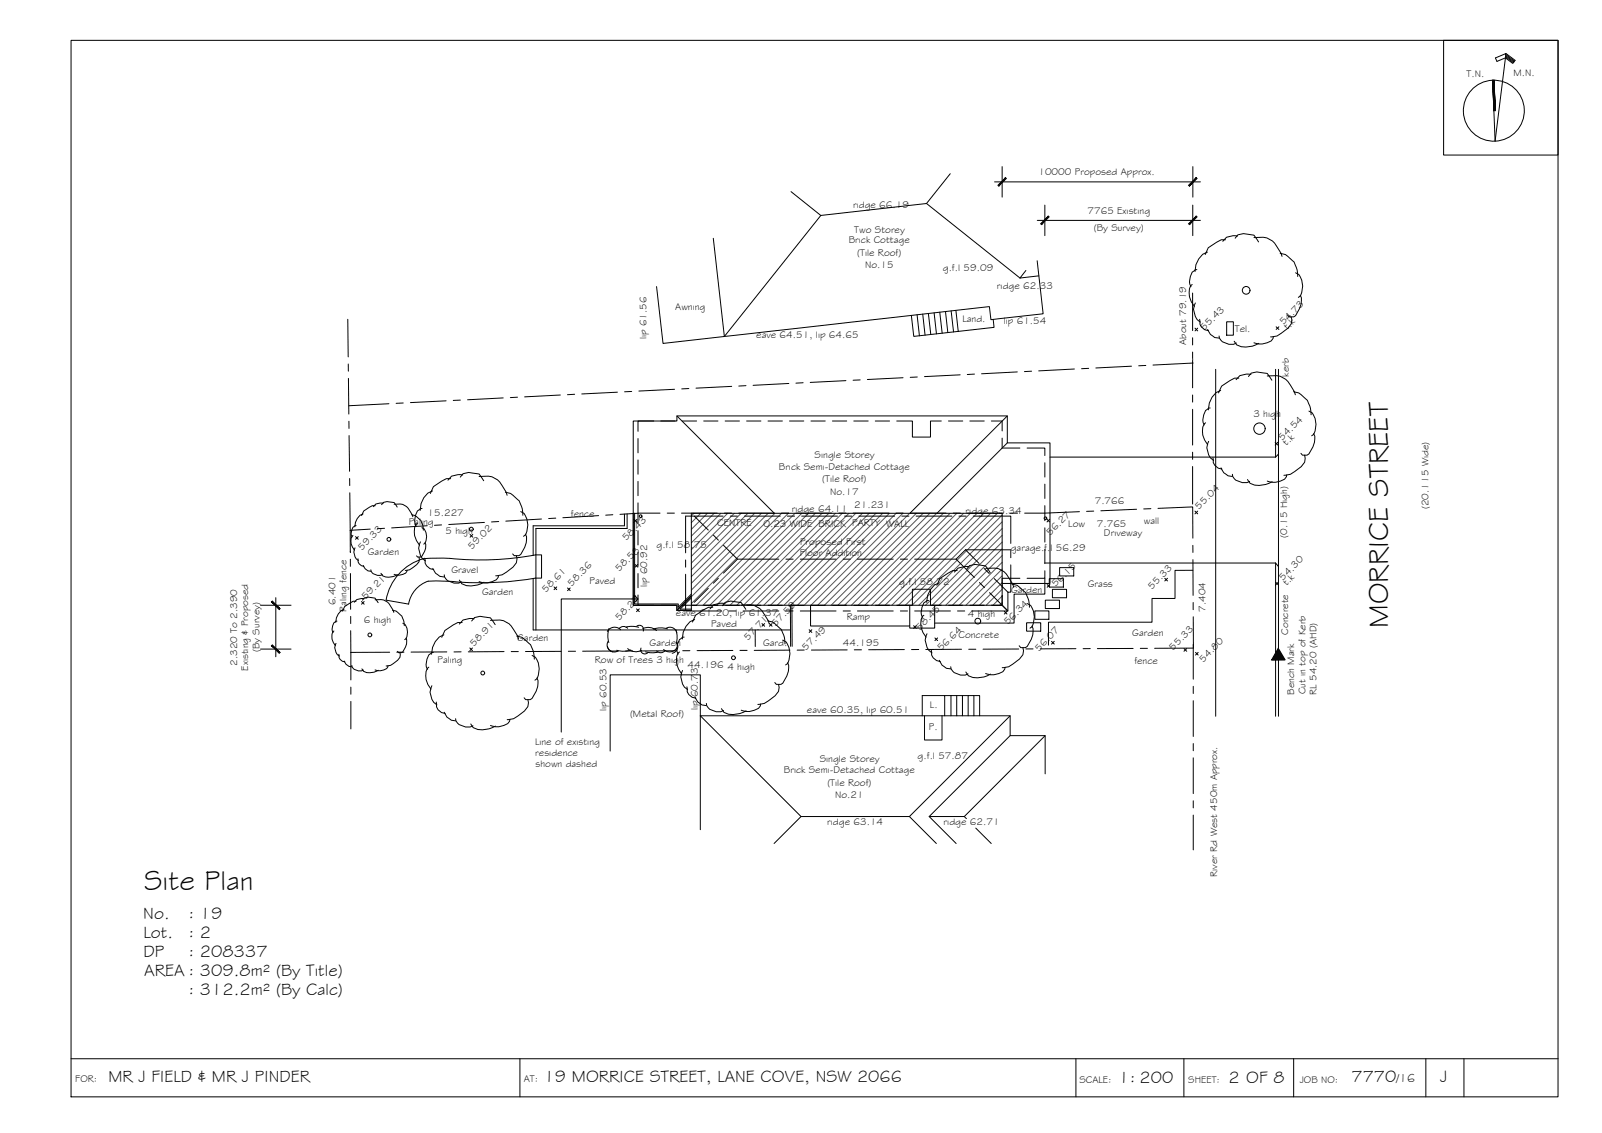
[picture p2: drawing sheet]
<svg xmlns="http://www.w3.org/2000/svg" width="420mm" height="297mm" viewBox="0 0 420 297" stroke-linecap="round" stroke-linejoin="round" font-family="sans-serif">
<!-- layer: BORDER -->
<g fill="none" stroke="#000" stroke-width=".26">
<path d="M18.6 10.6h390v277h-390zM378.6 10.6h30v30.1h-30zM394.9 14.9l2 1.5M394.9 14.6l2.2 1.6M394.9 14.3l2.3 1.7M395 14l2.4 1.8-.6 .8-2-1.4-2.2 .9-.4-.9 2.8-1.2-2.9 23-.6-16M391.8 21l.4 8M18.6 277.6h390M136.4 277.6v10M282.2 277.6v10M310.5 277.6v10M339.3 277.6v10"/>
<path d="M374 277.6v10M383.9 277.6v10"/>
<circle cx="391.8" cy="29" r="8"/>
</g>
<g fill="#000" stroke="#000" stroke-width=".26">
<path d="M391.5 21l.3 8zM391.5 21h.3v8z"/>
<path d="M391.8 21v8h.4zM391.8 21l.4 8z"/>
</g>
<!-- layer: ROOFPLAN EXIST. -->
<g fill="none" stroke="#000" stroke-width=".26">
<path d="M207.5 50.2l7.8 6.3M215.3 56.5l-25.3 31.7-16.1 1.8-1.7-14.9M243 53.4l24.5 19.5M243 53.4l-27.7 3.1M249.2 45.5l-6.2 7.9M187.1 62.5l2.9 25.7 69.5-7.8 .4 3.4 13.7-1.5-1.6-13.9M269.1 70.9l-1.6 2M272.5 72.3l-5 .6M239 82.7l.7 5.5 11.6-1.3M240.5 82.5l.6 5.5M242 82.4l.6 5.5M243.5 82.2l.6 5.5"/>
<path d="M245 82l.6 5.5M246.5 81.8l.6 5.6M248 81.7l.6 5.5M249.5 81.5l.6 5.5M250.7 81.4l.6 5.5 9.4-1.1-.2-2.1M177.5 109l25.5 25.5M264.2 116.1l-18.4 18.4M264.2 109l-25.5 25.5M181.3 156.3l-3.8 3.7M238.6 158.7v6h6.5v-6M262.8 158.7l1.4 1.3M264.2 153h11.2v-36.9h-11.2v-7.1h-86.7v1.4h-11.4v48.3h11.4v1.3h3.8"/>
<path d="M160 196.9v-20h23.7v10.8h81.2v5.2h9.2v10M241.9 187.7v-5.3h5.9v5.3M242.5 187.7v6.3h4.6v-6.3M247.8 182.4h9.1v5.3M249.4 182.4v5.3M250.9 182.4v5.3M252.4 182.4v5.3M253.9 182.4v5.3M255.4 182.4v5.3M264.9 192.9l-21.2 21.2h9.2l.6 .5M264.9 187.7l-26.4 26.4 7.1 7M274.1 192.9l-21.2 21.2"/>
<path d="M210.1 214.1l-7.1 7M238.5 214.1h-28.4l-26.4-26.4v29.8M243.7 214.1l7.1 7M255.9 217.1l4.1 4"/>
</g>
<!-- layer: EXISTING -->
<g fill="none" stroke="#000" stroke-width=".26">
<path d="M318.8 96.8v91M334.5 96.8v23M335.3 96.8v91M167.3 115v3.7M171.4 110.4h-4.1v2.7M173.3 110.4h3.8M178.9 110.4h3.8M184.6 110.4h3.7M190.2 110.4h3.7M195.8 110.4h3.8M201.4 110.4h3.8M207.1 110.4h3.7"/>
<path d="M212.7 110.4h3.7M218.3 110.4h3.8M223.9 110.4h3.8M229.6 110.4h3.7M235.2 110.4h4.1v4.2h4.7v-4.2h2.9M248.8 110.4h3.7M254.4 110.4h3.7M260 110.4h2.8v2.6M262.8 114.9v2.6h4.7M269.4 117.5h4.6v1.9M275.4 119.8h59.1M335.3 119.1l-.8 .7"/>
<path d="M163.8 134.8v3.1h-24v7.7M164.5 134.7v3.8h-23.9v26.7M167.3 120.6v3.7M167.3 126.2v3.8M167.3 131.8v5.4M167.3 139.1v3.8M274 121.3v3.8M274 126.9v3.8M274 132.6v3.9M274 138.4v3.7M139.8 151.7v13.5h67.5M140.5 145.5a84.8 84.8 0 0 1-24.2 .8h-.9a12.5 12.5 0 0 0-8.6 2.2 13.7 13.7 0 0 0-5.5 8.8l5.9 1.1"/>
<path d="M140.5 151.5a91.3 91.3 0 0 1-24.5 .8h-.9a7.1 7.1 0 0 0-7.9 6.1M140.6 145.5h1.4v6.1h-1.4M167.3 156v2.7h4.1M167.3 144.7v3.8M167.3 150.4v3.7M173.3 158.7h3.8M178.9 158.7h3.8M184.6 158.7h3.7M190.2 158.7h3.7M195.8 158.7h3.8M201.4 158.7h3.8M207.1 158.7h3.7"/>
<path d="M207.3 158.7l.1 10.8M207.7 158.7l.1 10.8M212.6 158.7v5.4h26M212.7 158.7h3.7M218.3 158.7h3.8M223.9 158.7h3.8M229.6 158.7h3.7M235.2 158.7h4.1v-4.2h4.7v4.2h2.9M248.8 158.7h3.7M254.4 158.7h3.7M262.8 156.1v2.6h-2.8M267.5 151.6h-4.7v2.6"/>
<path d="M274 149.6v2h-4.6M274 151.6v4.2h-8v7.6h-20.9M274 144v3.8M274 147.6h60.5M274.2 157.3h3.7v2.2h-3.7zM275.2 151.7h3.7v2.2h-3.7zM276 154.5h3.7v2.2h-3.7zM277.9 148.8h3.7v2.2h-3.7zM312.9 149.5h-4.7v7.4h-6.1v6.2h-27.1v6M334.5 147.6v40.2M334.5 147.6l.8 .9M198.1 165.2v4.3"/>
<path d="M269.2 163.3h3.8v2.2h-3.8zM271.4 160.2h3.7v2.2h-3.7z"/>
</g>
<!-- layer: HATCH -->
<g fill="none" stroke="#545454" stroke-width=".26">
<path d="M312.8 94.4h.1M182 134.6l-.7 .6M183.8 134.6l-2.5 2.4M185.5 134.6l-4.2 4.2M187.3 134.6l-6 6M189.1 134.6l-7.8 7.7M190.8 134.6l-9.5 9.5M192.6 134.6l-11.3 11.3M194.4 134.6l-13.1 13M196.1 134.6l-14.8 14.8M197.9 134.6l-16.6 16.6M199.7 134.6l-18.4 18.3"/>
<path d="M201.5 134.6l-20.2 20.1M203.2 134.6l-21.9 21.9M205 134.6l-23.7 23.6M206.8 134.6l-24.2 24.1M208.5 134.6l-24.1 24.1M210.3 134.6l-24.1 24.1M212.1 134.6l-24.2 24.1M213.8 134.6l-24.1 24.1M215.6 134.6l-24.1 24.1M217.4 134.6l-24.2 24.1M219.1 134.6l-24.1 24.1M220.9 134.6l-24.1 24.1"/>
<path d="M222.7 134.6l-24.2 24.1M224.4 134.6l-24.1 24.1M226.2 134.6l-24.1 24.1M228 134.6l-24.2 24.1M229.7 134.6l-24.1 24.1M231.5 134.6l-24.1 24.1M233.3 134.6l-24.1 24.1M235 134.6l-24.1 24.1M236.8 134.6l-24.1 24.1M238.6 134.6l-24.2 24.1M240.3 134.6l-24.1 24.1M242.1 134.6l-24.1 24.1"/>
<path d="M243.9 134.6l-24.1 24.1M245.6 134.6l-24.1 24.1M247.4 134.6l-24.1 24.1M249.2 134.6l-24.1 24.1M250.9 134.6l-24.1 24.1M252.7 134.6l-24.1 24.1M254.5 134.6l-24.1 24.1M256.3 134.6l-24.2 24.1M258 134.6l-24.1 24.1M259.8 134.6l-24.1 24.1M261.6 134.6l-24.2 24.1M262.8 135l-23.6 23.7"/>
<path d="M262.8 136.8l-21.8 21.9M262.8 138.6l-20.1 20.1M262.8 140.3l-18.3 18.4M262.8 142.1l-16.5 16.6M262.8 143.9l-14.8 14.8M262.8 145.7l-13 13M262.8 147.4l-11.2 11.3M262.8 149.2l-9.5 9.5M262.8 151l-7.7 7.7M262.8 152.7l-5.9 6M262.8 154.5l-4.2 4.2M262.8 156.3l-2.4 2.4"/>
<path d="M262.8 158l-.6 .7"/>
</g>
<!-- layer: ROOFPLAN NEW -->
<g fill="none" stroke="#000" stroke-width=".26">
<path d="M182.1 135.3l3.7 3.7M189.6 135.3h-9.8v9.6M191.5 135.3h1.9M195.3 135.3h9.3M206.5 135.3h1.9M210.3 135.3h9.3M221.5 135.3h1.9M225.3 135.3h9.3M236.5 135.3h1.9M240.3 135.3h9.3M251.5 135.3h1.9M255.3 135.3h9.8v7.2"/>
<path d="M179.8 150.6v9.6h9.5M179.8 146.8v1.9M185.8 154.2l-3.7 3.7M187.1 140.3l1.3 1.3M188.4 151.6l-1.3 1.3M189.7 143l3.7 3.6M193.4 146.6l-3.7 3.7M193.4 146.6h10.9M206.1 146.6h1.9M209.9 146.6h9.4M221.1 146.6h1.9M224.9 146.6h9.4"/>
<path d="M236.1 146.6h1.9M250.7 146.6l4.9 4.8M253.2 144.1l-2.5 2.5h-10.8M253.2 144.1h11.9M253.2 144.1l3.6 3.6M256.9 152.7l1.3 1.4M258.1 149l1.3 1.4M259.5 155.4l4.8 4.8M260.8 151.7l3.5 3.6M265.1 148.1v7.2h-.8v4.9h-9.4M265.1 144.3v1.9M191.1 160.2h1.9"/>
<path d="M194.9 160.2h9.4M206.1 160.2h1.9M209.9 160.2h9.4M221.1 160.2h1.9M224.9 160.2h9.4M236.1 160.2h1.9M239.9 160.2h9.4M251.1 160.2h1.9"/>
</g>
<!-- layer: NEWWORK -->
<path d="M166.1 134.5v24.2h11.4v1.3h3.8v-1.3M166.4 134.5v23.8h11.5v.9l3.4-3.4M181.3 134.6h81.5v24.1h-81.5zM181.3 156.8l-2.9 2.9h2.9M181.3 156.3l-3.8 3.7M262.8 153h1.4" fill="none" stroke="#000" stroke-width=".26"/>
<!-- layer: BOUNDARY -->
<g fill="none" stroke="#000" stroke-width=".26">
<path d="M312.8 76.8v9.9M91.2 83.7l.1 9.9M91.3 95.4l.1 1.9M91.4 99.2l.1 9.4M221.9 99.8l-9.4 .5M225.6 99.6l-1.9 .1M236.8 99l-9.3 .5M240.6 98.8l-1.9 .1M251.8 98.3l-9.3 .4M255.6 98.1l-1.9 .1M266.8 97.5l-9.4 .5M270.6 97.3l-1.9 .1"/>
<path d="M281.8 96.7l-9.4 .5M285.5 96.6l-1.8 .1M296.8 96l-9.4 .5M300.5 95.8l-1.9 .1M312.8 88.6v1.8M312.8 92.3v9.4M312.9 95.2l-10.5 .5M91.5 110.4v1.9M91.6 114.2l.1 9.4M102 105.8l-10.5 .6M105.8 105.7h-1.9M117 105.1l-9.4 .5"/>
<path d="M120.7 104.9l-1.8 .1M132 104.3l-9.4 .5M135.7 104.1l-1.9 .1M147 103.6l-9.4 .4M150.7 103.4l-1.9 .1M161.9 102.8l-9.3 .5M165.7 102.6l-1.9 .1M176.9 102.1l-9.3 .4M180.7 101.9l-1.9 .1M191.9 101.3l-9.4 .5M195.7 101.1l-1.9 .1M206.9 100.5l-9.4 .5"/>
<path d="M210.6 100.3l-1.8 .1M312.8 103.6v1.8M312.8 107.3v9.4M312.8 118.5v1.9M91.7 125.4v1.9M91.7 129.2l.1 9.9M91.8 139l.1 5.7M97.1 138.7l-5.3 .3M100.8 138.5l-1.8 .1M112.1 137.8l-9.4 .6M115.8 137.6l-1.9 .1M127 137l-9.3 .5"/>
<path d="M130.8 136.7l-1.9 .1M142 136.1l-9.3 .5M145.8 135.8l-1.9 .1M157 135.2l-9.4 .5M160.7 135l-1.8 .1M173.1 134.5h-5.2l-5.3 .3M175 134.5h1.9M178.7 134.5h9.4M190 134.5h1.9M193.7 134.5h9.4M205 134.5h1.9M208.7 134.5h9.4"/>
<path d="M220 134.5h1.9M223.7 134.5h9.4M235 134.5h1.9M238.7 134.5h9.4M250 134.5h1.9M253.7 134.5h9.4M265 134.5h1.9M283.1 134.1l-9.1 .4h-5.3M286.9 134l-1.9 .1M298.1 133.5l-9.4 .4M301.8 133.4h-1.8M303.7 133.3l9.1-.4 .1 8.2"/>
<path d="M312.8 122.3v9.9M91.9 146.6v1.9M91.9 150.4l.1 9.3M312.9 143v1.8M312.9 146.7v9.4M312.9 158v1.8M92 165.3v5.7M92 161.6v1.9M92 171v7.3M102.2 171h-10.2M104.1 171h1.8M117.2 170.9l-9.4 .1"/>
<path d="M120.9 170.9h-1.8M132.2 170.8l-9.4 .1M134.1 170.8h1.8M147.2 170.8h-9.4M149.1 170.7h1.8M162.2 170.7h-9.4M165.9 170.7h-1.8M177.2 170.6l-9.4 .1M179.1 170.6h1.8M192.2 170.5l-9.4 .1M194.1 170.5h1.8M207.2 170.4l-9.4 .1"/>
<path d="M210.9 170.4h-1.8M222.2 170.4h-9.4M224.1 170.4h1.8M237.2 170.3h-9.4M240.9 170.3h-1.8M252.2 170.2l-9.4 .1M254.1 170.2h1.8M267.2 170.2h-9.4M269.1 170.1h1.8M282.2 170.1h-9.4M285.9 170l-1.8 .1M297.2 170h-9.4"/>
<path d="M299.1 170h1.8M313 168.9v9.2M313 179.9v1.9M313 161.7v8.2l-10.2 .1M92 180.1v1.9M92 183.9v7.2M313 183.7v9.4M313 194.9v1.9M313 198.7v9.4M313 209.9v1.9M313 213.7v9.1"/>
</g>
<!-- layer: DIMENSION -->
<path d="M260.8 47.7h54M262.8 43.7v8M272 57.8h42.8M274 53.8v8M312.8 53.8v8M312.9 43.7v8M68.3 158.7h8M72.3 156.7v15.5M91.9 144.9h.1M68.3 170.2h8" fill="none" stroke="#000" stroke-width=".26"/>
<!-- layer: 0 -->
<g fill="#000" stroke="#000" stroke-width=".26">
<path d="M263.7 46.6l-1.8 2.2 2-2zM263.7 46.6l-1.8 2.2-.2-.2z"/>
<path d="M274.9 56.7l-1.8 2.2 2.1-2zM274.9 56.7l-1.8 2.2-.2-.2z"/>
<path d="M311.7 58.7l.2 .2 1.8-2.2zM313.7 56.7l.3 .2-2.1 2z"/>
<path d="M311.7 48.6l.2 .2 1.8-2.2zM313.7 46.6l.3 .2-2.1 2z"/>
<path d="M71.2 157.8l2 2 .2-.2zM71.4 157.6l2 2-2.2-1.8z"/>
<path d="M71.4 169.1l-.2 .2 2.2 1.8zM71.2 169.3l2.2 1.8-.2 .2z"/>
</g>
<path d="M166.3 156l1 1-1 1M167.3 157h-20.1v34.9" fill="none" stroke="#000" stroke-width=".26"/>
<!-- layer: VEGSPREAD -->
<g fill="none" stroke="#000" stroke-width=".26">
<path d="M159.5 168.2a1.83 1.83 0 0 0 1.2 2.7M159.7 164.7l-.3 1.9 .3 1.9M177.3 165.1l.3 1.9-.3 1.9M177.5 168.5a1.83 1.83 0 0 1-1.2 2.8"/>
<circle cx="326.8" cy="76.1" r="1.01"/>
<circle cx="330.3" cy="112.4" r="1.49"/>
<circle cx="123.6" cy="138.7" r=".5"/>
<circle cx="102" cy="141.4" r=".5"/>
<circle cx="97" cy="166.5" r=".5"/>
<circle cx="126.6" cy="176.4" r=".5"/>
<circle cx="192.4" cy="172.4" r=".5"/>
<circle cx="256.5" cy="162.8" r=".75"/>
</g>
<!-- layer: 0.13 -->
<g fill="none" stroke="#000" stroke-width=".26">
<path d="M312.7 74.6a3.1 3.1 0 0 0-.7 3.2l.4 1.3 .9 1.2M313.5 79.4a3.7 3.7 0 0 0 1.3 5M313.9 70.7h-.4l-.8 .6a3.5 3.5 0 0 0-.3 3.9M316.7 66.1a5.2 5.2 0 0 0-3.3 5.1M321.4 62.9h-1.1l-3.4 2.1-.8 1.7M323.9 62.5l.8-.9 1.4-.4 2.8 .5 1.2 1.7M324.6 61.9l-1.2-.1-1.7 .4-1 1.1M328.9 62.3a5.1 5.1 0 0 1 6 2.4l1.1 1.7 .2 .8M335.8 66.4a5.4 5.4 0 0 1 3.9 3.1l.5 1.3 .1 1.7M339.8 71.5a3.5 3.5 0 0 1 1.9 3.5l-.6 2.6-.6 .4M341 77.4a4 4 0 0 1-.2 3.5l-1 1.9-.5 .3h-1.2l-.4-.5M314.6 83.7l.1 .5a2.29 2.29 0 0 0 2.3 2.5"/>
<path d="M316.7 86.4a3.1 3.1 0 0 0 3 2.2M319.7 88.1l.1 .5a3.2 3.2 0 0 0 4.5 1.3M323.7 89.5a2.55 2.55 0 0 0 3.1 1.5l1.7-.2 1.7-.8M324.9 99.1h-1.1l-3.4 2.1-.8 1.8M327.4 98.7l.8-.9 1.4-.3 2.8 .4 1.2 1.8M328.1 98.2l-1.2-.1-1.7 .4-1 1M332.4 98.6a5.1 5.1 0 0 1 6 2.4l1.1 1.7 .2 .8M334 88.2l-.1 .5-.5 .7a5 5 0 0 1-4.5 .5M338.7 83.1l.1 .8-.1 1-.9 1.2-2.9 2-1.7 .2M316.2 110.8a3.1 3.1 0 0 0-.7 3.3l.4 1.3 .8 1.2M317 115.7a3.7 3.7 0 0 0 1.3 5M317.4 107a2.28 2.28 0 0 0-1.7 1.7l-.2 1.4 .4 1.3"/>
<path d="M318.1 120l.1 .5a2.28 2.28 0 0 0 2.3 2.5M320.2 102.4a5.2 5.2 0 0 0-3.3 5.1M339.2 102.7a5.3 5.3 0 0 1 4 3.1l.5 1.3 .2 1.6M342.2 119.3l.1 .9-.1 1-.9 1.1-2.9 2-1.7 .3M343.3 107.8l.9 .5a5.3 5.3 0 0 1 .4 5.5l-.6 .5M344.5 113.7a3.8 3.8 0 0 1-.2 3.5l-1 1.8-.5 .3h-1.2l-.4-.5M93.4 137.8a1.82 1.82 0 0 0-1.3 2.1l.3 .9M95.2 134.7a3.5 3.5 0 0 0-2.1 3.4M98.4 132.6h-.8l-2.2 1.4-.6 1.2M100.1 132.3l.5-.6 .9-.2 1.9 .3 .8 1.1M100.5 131.9a2.64 2.64 0 0 0-2.6 .9M103.4 132.2a3.4 3.4 0 0 1 4 1.6l.9 1.7"/>
<path d="M108 135a4 4 0 0 1 3 4M109.5 137.2a3.1 3.1 0 0 0-.8 3.2l.5 1.3 .8 1.3M110.6 138.3a2.63 2.63 0 0 1 1.1 3.5l-.2 .6-.4 .3M110.7 133.3a2.26 2.26 0 0 0-1.7 1.8l-.3 1.4 .4 1.3M113.4 128.7a5.1 5.1 0 0 0-3.2 5.1M118.2 125.5h-1.1l-3.4 2.1-.8 1.8M120.7 125.1l.7-.9 1.5-.3 2.8 .4 1.2 1.7M121.4 124.5l-1.3-.1-1.7 .4-.9 1.1M125.7 124.9a5.1 5.1 0 0 1 6 2.4l1.1 1.7 .2 .9M132.5 129a5.4 5.4 0 0 1 4 3.1l.5 1.3 .1 1.7M136.6 134.1l.9 .5a5.5 5.5 0 0 1 .4 5.6l-.6 .4M320.2 122.7a3.1 3.1 0 0 0 3 2.2"/>
<path d="M323.2 124.3l.1 .6a3.2 3.2 0 0 0 4.5 1.3M327.2 125.7a2.54 2.54 0 0 0 3.1 1.6l1.7-.3 1.7-.7M337.5 124.5l-.1 .5a4.4 4.4 0 0 1-4.5 1.3l-.5-.2M90.2 159.8a3.5 3.5 0 0 0-2.1 3.4M92.6 140.4a2.94 2.94 0 0 0 .3 3.8M93.1 143.6a2.47 2.47 0 0 0 .9 3.4M93.4 157.6h-.7l-2.3 1.4-.6 1.2M93.9 146.5a1.65 1.65 0 0 0 1.5 2M95.1 157.3l.5-.5 .9-.3 1.9 .3 .8 1.2M95.3 148.3l.1 .3a2.22 2.22 0 0 0 1.9 1.2M95.5 157a2.54 2.54 0 0 0-2.6 .9M97.3 149.4v.4a2.19 2.19 0 0 0 3 .8"/>
<path d="M98.4 157.2a3.4 3.4 0 0 1 4 1.7l.9 1.6M99.9 150.3a1.66 1.66 0 0 0 2.1 1l1.1-.1 1.1-.5M102.9 160a4 4 0 0 1 3.1 4M106.8 149.5l-.1 .3a2.95 2.95 0 0 1-3.3 .8M109.9 146l.1 .6a3.9 3.9 0 0 1-3.5 3h-.2M110.3 142.1a3.7 3.7 0 0 0 1.3 5M111.4 146.3l.1 .5a2.28 2.28 0 0 0 2.3 2.5M111.4 142.3a3.3 3.3 0 0 1-1.1 3.7h-.8l-.3-.3M113.5 149a3.1 3.1 0 0 0 3 2.3M116.5 150.7l.1 .6a3.2 3.2 0 0 0 4.4 1.3M120.5 152.1a2.53 2.53 0 0 0 3 1.5l1.8-.2 1.6-.8M130.7 150.9v.5a4.4 4.4 0 0 1-5 1.1"/>
<path d="M135.4 145.7l.2 .8-.2 1-.9 1.2-2.8 2-1.7 .3M137.8 140a4 4 0 0 1-.2 3.5l-1 1.9-.5 .3h-1.2l-.4-.5M187 159.2h-1.2l-3.4 2.1-.8 1.8M189.5 158.8l.7-.9 1.5-.3 2.7 .4 1.2 1.8M190.1 158.2h-1.2l-1.7 .4-1 1M194.4 158.6a5.1 5.1 0 0 1 6.1 2.5l1 1.7 .2 .8M243.5 157.4a2.26 2.26 0 0 0-1.7 1.8l-.2 1.4 .4 1.3M246.3 152.8a5.2 5.2 0 0 0-3.3 5.1M251 149.6h-1.1l-3.4 2.1-.8 1.8M253.6 149.2l.7-.9 1.4-.3 2.8 .4 1.2 1.7M254.2 148.6a3.8 3.8 0 0 0-3.9 1.4M258.5 149a5.1 5.1 0 0 1 6 2.4l1.1 1.7 .3 .8"/>
<path d="M265.4 153.1a5.4 5.4 0 0 1 3.9 3.1l.5 1.3 .2 1.7M269.4 158.2a3.5 3.5 0 0 1 1.9 3.5l-.6 2.6-.6 .4M87.6 165.4a2.94 2.94 0 0 0 .4 3.9M88.1 168.7a2.45 2.45 0 0 0 .9 3.3M88.4 162.8a1.79 1.79 0 0 0-1.3 2.1l.3 .9M88.9 171.5a1.68 1.68 0 0 0 1.5 2M90.3 173.3a2.03 2.03 0 0 0 2 1.5M92.3 174.4v.4a2.2 2.2 0 0 0 3 .9M94.9 175.4a1.67 1.67 0 0 0 2.1 1l1.1-.2 1.1-.5M101.8 174.6l-.1 .3a2.95 2.95 0 0 1-3.3 .7M104.9 171.1l.1 .5a3.9 3.9 0 0 1-3.5 3h-.2M105.6 163.4a2.63 2.63 0 0 1 1.1 3.4l-.2 .6-.4 .3"/>
<path d="M106.5 167.3a3.4 3.4 0 0 1-1.2 3.8h-.8l-.2-.3M112.5 174.9a3.1 3.1 0 0 0-.8 3.3l.5 1.2 .8 1.3M113.3 179.8a3.7 3.7 0 0 0 1.3 5M113.7 171a2.28 2.28 0 0 0-1.7 1.8l-.3 1.4 .1 .7 .3 .6M116.4 166.4a5.2 5.2 0 0 0-3.2 5.1M121.2 163.2h-1.1l-3.4 2.1-.8 1.8M123.7 162.8l.7-.9 1.5-.3 2.7 .4 1.3 1.8M124.4 162.2h-1.3l-1.7 .4-.9 1M128.6 162.6a5.1 5.1 0 0 1 6.1 2.5l1.1 1.7 .2 .8M135.5 166.8a5.4 5.4 0 0 1 4 3l.5 1.3 .1 1.7M139.6 171.8a3.5 3.5 0 0 1 1.8 3.5l-.5 2.6-.6 .4M140.8 177.8a4 4 0 0 1-.2 3.4l-1 1.9-.5 .3h-1.2l-.4-.5"/>
<path d="M159.3 169.4a1.83 1.83 0 0 0 2.8 1.3M162.8 165.1a2.21 2.21 0 0 0-3.5 .4M164.2 164.4l1.7-.2 1.6 .3M164.6 170l1.5 .8h1.1l1-.3M164.6 164.7a1.49 1.49 0 0 0-2.2 .1M165.5 170.4l-1.9 .3-1.9-.2M167 164.2a1.09 1.09 0 0 1 1.4-.1 1.09 1.09 0 0 1 .3 1.4M168.1 169.9a1.09 1.09 0 0 0 .4 1.3 1.09 1.09 0 0 0 1.3 0M168.5 164.8l1.1-.3 1.1 .1 1.5 .7M169.3 170.9l1.7 .2 1.6-.1M174.5 170.6a1.49 1.49 0 0 1-2.3 .1M174.8 164.7a1.83 1.83 0 0 1 2.7 1.2"/>
<path d="M175.1 164.9l-1.9-.3-1.9 .3M177.5 169.8a2.21 2.21 0 0 1-3.5 .5M178.2 170.9a3.1 3.1 0 0 0-.7 3.3l.5 1.2 .8 1.3M179 175.8a3.7 3.7 0 0 0 1.3 5M179.4 167a2.26 2.26 0 0 0-1.7 1.8l-.2 1.4 .4 1.3M182.2 162.4a5.2 5.2 0 0 0-3.2 5.1M201.3 162.8a5.4 5.4 0 0 1 3.9 3l.5 1.3 .2 1.7M204.2 179.4l.2 .8-.2 1.1-.9 1.1-2.8 2-1.7 .3M205.3 167.8l.9 .5a5.5 5.5 0 0 1 .4 5.6l-.6 .4M206.5 173.8a4 4 0 0 1-.1 3.4l-1.1 1.9-.5 .3h-1.2l-.4-.5M242.3 161.3a3.1 3.1 0 0 0-.7 3.2l.5 1.3 .8 1.2M243.1 166.2a3.7 3.7 0 0 0 1.3 5"/>
<path d="M244.2 170.4l.1 .5a2.29 2.29 0 0 0 2.3 2.5M246.4 173.1a3 3 0 0 0 3 2.3M249.4 174.8v.6a3.3 3.3 0 0 0 4.5 1.3M253.3 176.2l.7 1a6.1 6.1 0 0 0 5.8-.5M263.6 175l-.1 .4-.5 .7a5 5 0 0 1-4.5 .5M268.3 169.8l.1 .8-.1 1.1-.9 1.1-2.9 2-1.6 .2M270.6 164.1a4 4 0 0 1-.1 3.5l-1.1 1.9-.5 .3h-1.2l-.4-.5M114.4 184.1l.1 .4a2.26 2.26 0 0 0 2.3 2.5M116.5 186.7a3.1 3.1 0 0 0 3 2.3M119.5 188.4l.1 .6a3.3 3.3 0 0 0 4.4 1.3M123.5 189.8l.6 1a6 6 0 0 0 5.8-.4M133.7 188.6v.5a4.4 4.4 0 0 1-5.1 1.1"/>
<path d="M138.4 183.4l.2 .8-.2 1.1-.9 1.1-2.8 2-1.7 .3M180.2 180.1v.4a2.26 2.26 0 0 0 2.3 2.5M182.3 182.7a3.1 3.1 0 0 0 3 2.3M185.3 184.4v.6a3.2 3.2 0 0 0 4.5 1.3M189.2 185.8a2.53 2.53 0 0 0 3.1 1.5l1.7-.2 1.7-.7M199.5 184.6l-.1 .5a4.4 4.4 0 0 1-5 1.1"/>
</g>
<!-- layer: BDY_03 -->
<g fill="none" stroke="#000" stroke-width=".26">
<circle cx="168" cy="135.3" r=".35"/>
<circle cx="274.2" cy="135.9" r=".35"/>
</g>
<!-- layer: TEXT -->
<path d="M321.7 84.4h1.8v3.5h-1.8z" fill="none" stroke="#000" stroke-width=".26"/>
<!-- layer: HGTS_11 -->
<g fill="none" stroke="#000" stroke-width=".26">
<path d="M313.4 86l.7 .8M314.1 86l-.7 .8M334.7 85.7l.7 .7M335.4 85.7l-.7 .7M334.4 116l.7 .7M335.1 116l-.7 .7M166.3 136.2l.8 .7M167.1 136.2l-.8 .7M274.6 136.1l.7 .7M275.3 136.1l-.7 .7M313.4 134l.7 .7M314.1 134l-.7 .7"/>
<path d="M93.2 140.7l.8 .7M94 140.7l-.8 .7M94.8 157.7l.7 .7M95.5 157.7l-.7 .7M123.3 140.1l.7 .7M124 140.1l-.7 .7M145.3 153.9l.7 .7M146 153.9l-.7 .7M148.9 154.1l.6 .7M149.5 154.1l-.6 .7M166.6 148l.7 .7M166.9 159.6l.8 .8"/>
<path d="M167.3 148l-.7 .7M167.7 159.6l-.8 .8M274.6 153.3l.8 .7M275.4 153.3l-.8 .7M305.5 151.6l.7 .7M306.2 151.6l-.7 .7M334.6 152.6l.7 .7M335.3 152.6l-.7 .7M123.2 169.9l.7 .7M123.9 169.9l-.7 .7M199.8 163.5l.7 .7M200.5 163.5l-.7 .7"/>
<path d="M201.8 163.5l.7 .7M202.5 163.5l-.7 .7M212.2 165.1l.7 .7M212.9 165.1l-.7 .7M239.6 164l.7 .7M240.3 164l-.7 .7M245.2 167.3l.7 .7M245.9 167.3l-.7 .7M263.4 160.3l.7 .7M264.1 160.3l-.7 .7M275.8 168.1l.7 .8M276.5 168.1l-.7 .8"/>
<path d="M310.5 170l.7 .7M311.2 170l-.7 .7M313.5 171l.7 .7M314.2 171l-.7 .7"/>
</g>
<!-- layer: TEXT -->
<path d="M335.2 169.9l1.8 3h-3.4zM333.6 172.9h3.4z" fill="#000" stroke="#000" stroke-width=".26"/>
<g font-size="7.5">
<text x="364.1" y="164.7" transform="rotate(-90 364.1 164.7)">MORRICE STREET</text>
<text x="37.8" y="233.3">Site Plan</text>
</g>
<g font-size="4.5">
<text x="37.6" y="240.8">No.</text>
<text x="37.6" y="245.8">Lot.</text>
<text x="49.4" y="240.8">: 19</text>
<text x="49.4" y="245.8">: 2</text>
<text x="37.6" y="250.9">DP</text>
<text x="49.4" y="250.9">: 208337</text>
<text x="37.8" y="255.9">AREA : 309.8m² (By Title)</text>
<text x="49.4" y="260.9">: 312.2m² (By Calc)</text>
<text x="28.4" y="283.6">MR J FIELD &amp; MR J PINDER</text>
<text x="142.6" y="283.6">19 MORRICE STREET, LANE COVE, NSW 2066</text>
<text x="293.4" y="283.9">1: 200</text>
<text x="322.2" y="283.9">2 OF 8</text>
<text x="354.4" y="283.8">7770</text>
<text x="377.7" y="283.8">J</text>
</g>
<text font-size="3.2" x="366.2" y="283.8">/16</text>
<g font-size="2.6">
<text x="384.6" y="20.1">T.N.</text>
<text x="396.9" y="20">M.N.</text>
<text x="272.3" y="46">10000 Proposed Approx.</text>
<text x="223.7" y="54.4">ridge 66.19</text>
<text x="285.2" y="56.1">7765 Existing</text>
<text x="222.6" y="63.7">Brick Cottage</text>
<text x="224" y="61.1">Two Storey</text>
<text x="286.9" y="60.5">(By Survey)</text>
<text x="224.8" y="67">(Tile Roof)</text>
<text x="226.9" y="70.3">No.15</text>
<text x="247.3" y="71">g.f.l 59.09</text>
<text x="261.5" y="75.8">ridge 62.33</text>
<text x="177.1" y="81.1">Awning</text>
<text x="169.5" y="89" transform="rotate(-90 169.5 89)">lip 61.56</text>
<text x="198.3" y="88.7">eave 64.51, lip 64.65</text>
<text x="252.4" y="84.3">Land.</text>
<text x="263.2" y="85">lip 61.54</text>
<text x="315.8" y="86.8" transform="rotate(-45 315.8 86.8)">55.43</text>
<text x="323.9" y="87">Tel.</text>
<text x="336.6" y="85.3" transform="rotate(-45 336.6 85.3)">54.73</text>
<text x="337.7" y="86.6" transform="rotate(-45 337.7 86.6)">t.k</text>
<text x="311.1" y="90.4" transform="rotate(-90 311.1 90.4)">About 79.19</text>
<text x="338" y="98.8" transform="rotate(-90 338 98.8)">kerb</text>
<text x="328.7" y="109.4">3 high</text>
<text x="336.3" y="115.6" transform="rotate(-45 336.3 115.6)">54.54</text>
<text x="337.4" y="116.9" transform="rotate(-45 337.4 116.9)">t.k</text>
<text x="204.3" y="123.2">Brick Semi-Detached Cottage</text>
<text x="213.7" y="120.2">Single Storey</text>
<text x="215.7" y="126.5">(Tile Roof)</text>
<text x="217.7" y="129.7">No.17</text>
<text x="107.2" y="137.7">Paling</text>
<text x="112.1" y="135.3">15.227</text>
<text x="149.7" y="135.6">fence</text>
<text x="188.1" y="138">CENTRE</text>
<text x="207.7" y="134.1">ridge 64.11</text>
<text x="224" y="133.2">21.231</text>
<text x="253.3" y="134.6">ridge 63.34</text>
<text x="287.1" y="132.2">7.766</text>
<text x="300" y="137.3">wall</text>
<text x="314.5" y="133.7" transform="rotate(-45 314.5 133.7)">55.04</text>
<text x="374.7" y="133.4" transform="rotate(-90 374.7 133.4)">(20.115 Wide)</text>
<text x="116.8" y="140">5 high</text>
<text x="164.2" y="141.9" transform="rotate(-45 164.2 141.9)">58.43</text>
<text x="172.2" y="143.6">g.f.l 58.75</text>
<text x="200.2" y="138.1">0.23 WIDE BRICK PARTY WALL</text>
<text x="209.8" y="142.9">Proposed First</text>
<text x="275.4" y="140.5" transform="rotate(-45 275.4 140.5)">56.27</text>
<text x="280.2" y="138.1">Low</text>
<text x="287.7" y="138.1">7.765</text>
<text x="289.5" y="140.4">Driveway</text>
<text x="337.6" y="141" transform="rotate(-90 337.6 141)">(0.15 High)</text>
<text x="94.9" y="144.3" transform="rotate(-45 94.9 144.3)">59.33</text>
<text x="96.5" y="145.5">Garden</text>
<text x="123.7" y="144.1" transform="rotate(-45 123.7 144.1)">59.02</text>
<text x="162.4" y="150" transform="rotate(-45 162.4 150)">58.58</text>
<text x="209.8" y="145.8">Floor Addition</text>
<text x="265.1" y="144.5">garage.f.l 56.29</text>
<text x="118.4" y="150.3">Gravel</text>
<text x="143.1" y="155.4" transform="rotate(-45 143.1 155.4)">58.61</text>
<text x="149.9" y="153.8" transform="rotate(-45 149.9 153.8)">58.36</text>
<text x="154.6" y="153.1">Paved</text>
<text x="169.8" y="154" transform="rotate(-90 169.8 154)">lip 60.92</text>
<text x="235.8" y="153.5">g.f.l 58.72</text>
<text x="265.2" y="155.4">Garden</text>
<text x="276.9" y="154" transform="rotate(-45 276.9 154)">56.15</text>
<text x="285.3" y="153.8">Grass</text>
<text x="302.1" y="154.6" transform="rotate(-45 302.1 154.6)">55.33</text>
<text x="336.5" y="152.3" transform="rotate(-45 336.5 152.3)">54.30</text>
<text x="337.5" y="153.6" transform="rotate(-45 337.5 153.6)">t.k</text>
<text x="88" y="158.7" transform="rotate(-90 88 158.7)">6.401</text>
<text x="90.9" y="160.3" transform="rotate(-90 90.9 160.3)">Paling fence</text>
<text x="95.9" y="157.3" transform="rotate(-45 95.9 157.3)">59.21</text>
<text x="126.5" y="156">Garden</text>
<text x="177.3" y="161.6">eave 61.20, lip 61.37</text>
<text x="253.8" y="161.6">4 high</text>
<text x="316.2" y="160.4" transform="rotate(-90 316.2 160.4)">7.404</text>
<text x="95.4" y="163.5">6 high</text>
<text x="162.4" y="162.7" transform="rotate(-45 162.4 162.7)">58.27</text>
<text x="186.5" y="164.3">Paved</text>
<text x="196.1" y="167.9" transform="rotate(-45 196.1 167.9)">57.71</text>
<text x="203.4" y="164.3" transform="rotate(-45 203.4 164.3)">57.59</text>
<text x="222.1" y="162.6">Ramp</text>
<text x="241.2" y="165.3" transform="rotate(-45 241.2 165.3)">58.45</text>
<text x="251.4" y="167.4">Concrete</text>
<text x="264.3" y="163.9" transform="rotate(-45 264.3 163.9)">56.34</text>
<text x="297" y="166.8">Garden</text>
<text x="337.8" y="166.4" transform="rotate(-90 337.8 166.4)">Concrete</text>
<text x="68" y="171" transform="rotate(-90 68 171)">(By Survey)</text>
<text x="114.7" y="173.8">Paling</text>
<text x="124.3" y="169.5" transform="rotate(-45 124.3 169.5)">58.91</text>
<text x="135.6" y="168.1">Garden</text>
<text x="156" y="173.8">Row of Trees 3 high</text>
<text x="170.4" y="169.3">Garden</text>
<text x="200.1" y="169.3">Gard.</text>
<text x="211.3" y="170.7" transform="rotate(-45 211.3 170.7)">57.49</text>
<text x="221.1" y="169.3">44.195</text>
<text x="246.9" y="170.7" transform="rotate(-45 246.9 170.7)">56.64</text>
<text x="272.5" y="170.9" transform="rotate(-45 272.5 170.9)">56.07</text>
<text x="297.5" y="174">fence</text>
<text x="307.6" y="170.6" transform="rotate(-45 307.6 170.6)">55.33</text>
<text x="315.6" y="173.8" transform="rotate(-45 315.6 173.8)">54.80</text>
<text x="62.2" y="174.6" transform="rotate(-90 62.2 174.6)">2.320 To 2.390</text>
<text x="65.1" y="175.8" transform="rotate(-90 65.1 175.8)">Existing &amp; Proposed</text>
<text x="180.3" y="175">44.196</text>
<text x="190.8" y="175.6">4 high</text>
<text x="243.9" y="185.6">L.</text>
<text x="339.4" y="182.1" transform="rotate(-90 339.4 182.1)">Bench Mark</text>
<text x="342.4" y="182.1" transform="rotate(-90 342.4 182.1)">Cut in top of Kerb</text>
<text x="345.3" y="182.2" transform="rotate(-90 345.3 182.2)">RL 54.20 (AHD)</text>
<text x="159" y="186.4" transform="rotate(-90 159 186.4)">lip 60.53</text>
<text x="165.3" y="188">(Metal Roof)</text>
<text x="183" y="186.3" transform="rotate(-90 183 186.3)">lip 60.73</text>
<text x="211.6" y="186.8">eave 60.35, lip 60.51</text>
<text x="243.6" y="191.3">P.</text>
<text x="140.3" y="195.3">Line of existing</text>
<text x="140.4" y="198.2">residence</text>
<text x="140.4" y="201.2">shown dashed</text>
<text x="205.6" y="202.7">Brick Semi-Detached Cottage</text>
<text x="215" y="199.7">Single Storey</text>
<text x="240.7" y="199.1">g.f.l 57.87</text>
<text x="217" y="206.1">(Tile Roof)</text>
<text x="219" y="209.3">No.21</text>
<text x="217" y="216.2">ridge 63.14</text>
<text x="247.5" y="216.3">ridge 62.71</text>
<text x="319.2" y="229.8" transform="rotate(-90 319.2 229.8)">River Rd West 450m Approx.</text>
<text x="19.8" y="283.8">FOR:</text>
<text x="137.4" y="283.6">AT:</text>
<text x="283.1" y="283.9">SCALE:</text>
<text x="311.6" y="283.9">SHEET:</text>
<text x="340.9" y="283.9">JOB NO:</text>
</g>
</svg>
